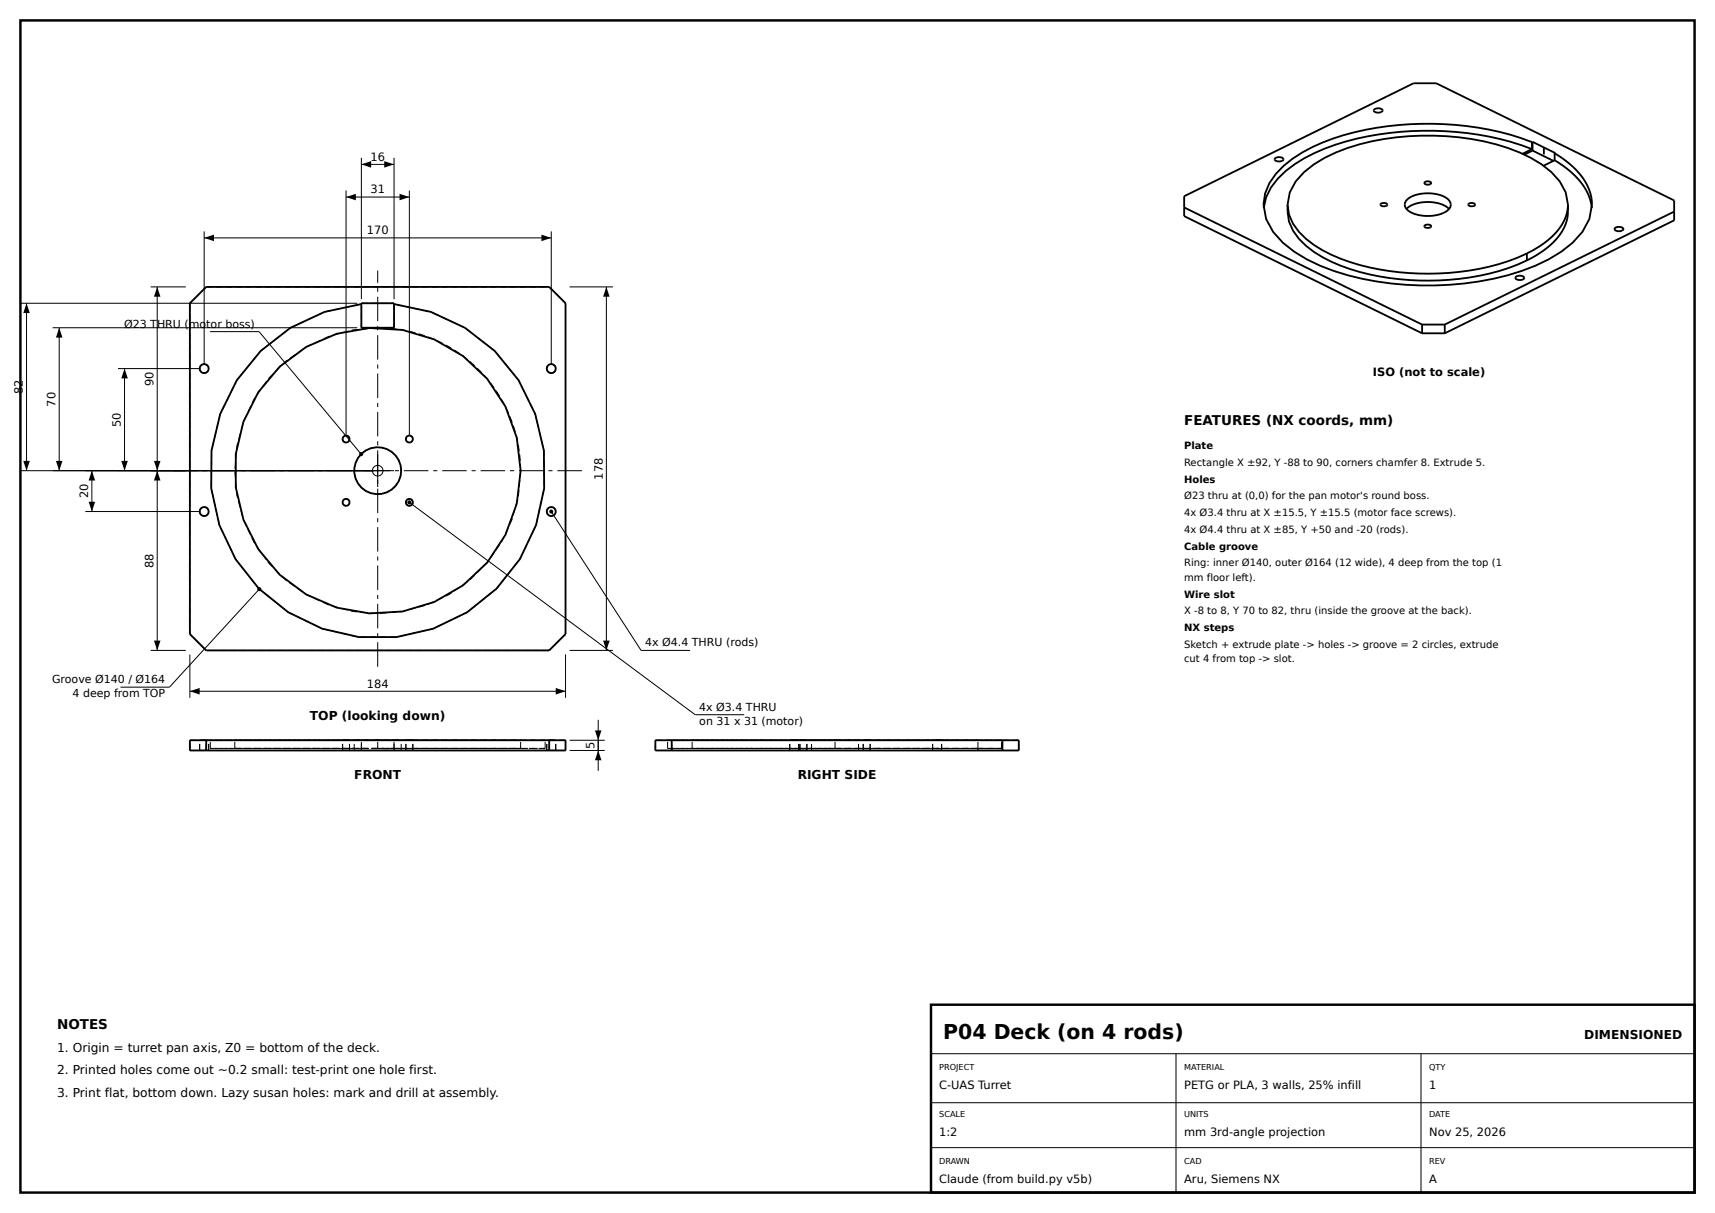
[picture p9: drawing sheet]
<svg xmlns="http://www.w3.org/2000/svg" width="420mm" height="297mm" viewBox="0 0 420 297" stroke-linecap="round" stroke-linejoin="round" font-family="sans-serif">
<g fill="none" stroke="#000" stroke-width=".24" stroke-dasharray="1.6 .8" stroke-linecap="butt">
<path d="M46.5 74.3l4-4.1M50.5 70.2h84M88.5 74.3h8M88.5 74.3v5.9M96.5 74.3v5.9M96.5 74.4l9 2 8.4 3.9 7.3 5.6 5.8 7.2 4.1 8.3 2.1 8.9 .1 9.3-2 9-4 8.3-5.7 7.2-7.2 5.8-8.3 4-9 2.1h-9.2l-9-2.1-8.3-4-7.2-5.8-5.7-7.2-4-8.3-2-9 .1-9.3 2.1-8.9 4.1-8.3 5.8-7.2 7.3-5.6 8.4-3.9 9-2M134.5 70.2l4 4.1M138.5 74.3v80.9M51.1 90.3a1.1 1.1 0 0 0-1.6-1.1 1.1 1.1 0 0 0-.2 1.9 1.1 1.1 0 0 0 1.8-.6v-.2M88.5 80.2h8M92.5 80.2a35 35 0 0 0-35 35.1 35 35 0 0 0 35 35 35 35 0 0 0 35-35.1M136.1 90.3a1.1 1.1 0 0 0-1.6-1.1 1.1 1.1 0 0 0-.2 1.9 1.1 1.1 0 0 0 1.8-.6v-.2"/>
<path d="M85.6 107.5a.85 .85 0 0 0-1.2-.7 .85 .85 0 0 0-.2 1.4 .85 .85 0 0 0 1.4-.5v-.2M98.3 115.2a5.8 5.8 0 0 0-8.3-5.1 5.8 5.8 0 0 0-1.1 9.7 5.8 5.8 0 0 0 9.2-3.2l.2-1.4M101.1 107.5a.85 .85 0 0 0-1.2-.7 .85 .85 0 0 0-.2 1.4 .85 .85 0 0 0 1.4-.5v-.2M127.5 115.2a35 35 0 0 0-35-35M51.1 125.2a1.1 1.1 0 0 0-1.6-1 1.1 1.1 0 0 0-.2 1.9 1.1 1.1 0 0 0 1.8-.6v-.3M85.6 123a.85 .85 0 0 0-1.2-.7 .85 .85 0 0 0-.2 1.4 .85 .85 0 0 0 1.4-.5v-.2M101.1 123a.85 .85 0 0 0-1.2-.7 .85 .85 0 0 0-.2 1.4 .85 .85 0 0 0 1.4-.5v-.2M136.1 125.2a1.1 1.1 0 0 0-1.6-1 1.1 1.1 0 0 0-.2 1.9 1.1 1.1 0 0 0 1.8-.6v-.3M46.5 155.2v-80.9M50.5 159.3l-4-4.1M134.5 159.3h-84M138.5 155.2l-4 4.1"/>
<path d="M46.5 183.8v-2.5M46.5 183.8h4M46.5 181.3h4M48.9 183.8h2.2M48.9 181.3h2.2M48.9 183.8v-2.5M50.5 183.8v-2.5M50.5 183.8h84M50.5 181.3h84M51.1 183.8h-2.2M51.1 181.3h-2.2M51.1 183.8v-2.5"/>
<path d="M51.5 181.3h37M51.5 183.3h37M51.5 183.3v-2M57.5 181.3h70M57.5 183.3h70M57.5 183.3v-2M83.9 183.8h1.7M83.9 181.3h1.7M83.9 183.8v-2.5M85.6 183.8h-1.7M85.6 181.3h-1.7M85.6 183.8v-2.5"/>
<path d="M86.8 183.8h11.5M86.8 181.3h11.5M86.8 183.8v-2.5M88.5 183.8h8M88.5 181.3h4M88.5 183.8v-2.5M88.5 183.8v-.5M88.5 183.3v-2M92.5 181.3h4M92.5 183.3v-2M92.5 183.3h-4M92.5 183.3h-35"/>
<path d="M96.5 181.3h37M96.5 183.8v-2.5M96.5 183.8v-.5M96.5 183.3v-2M96.5 183.3h-4M96.5 183.3h37M98.3 183.8h-11.5M98.3 181.3h-11.5M98.3 183.8v-2.5M99.4 183.8h1.7M99.4 181.3h1.7M99.4 183.8v-2.5"/>
<path d="M101.1 183.8h-1.7M101.1 181.3h-1.7M101.1 183.8v-2.5M127.5 181.3h-70M127.5 183.3h-35M127.5 183.3v-2M133.5 181.3h-82M133.5 183.3h-82M133.5 183.3v-2M133.9 183.8h2.2M133.9 181.3h2.2M133.9 183.8v-2.5"/>
<path d="M134.5 183.8v-2.5M134.5 183.8h4M134.5 181.3h4M136.1 183.8h-2.2M136.1 181.3h-2.2M136.1 183.8v-2.5M138.5 183.8v-2.5M160.5 183.8h4M160.5 181.3h4M160.5 183.8v-2.5M163.5 181.3h81.8M163.5 183.3h81.8"/>
<path d="M163.5 183.3v-2M164.5 183.8h81M164.5 181.3h81M164.5 183.8v-2.5M169.5 181.3h35M169.5 183.3h35M169.5 183.3v-2M193.4 183.8h1.1M193.4 181.3h1.1M193.4 183.8v-2.5M194.5 183.8h1.1M194.5 181.3h1.1"/>
<path d="M195.6 183.8h-2.2M195.6 181.3h-2.2M195.6 183.8v-2.5M195.9 183.8h.8M195.9 181.3h.8M195.9 183.8v-2.5M196.7 183.8h.9M196.7 181.3h.9M197.6 183.8h-1.7M197.6 181.3h-1.7M197.6 183.8v-2.5M198.8 183.8h5.7"/>
<path d="M198.8 181.3h5.7M198.8 183.8v-2.5M204.5 183.8h5.7M204.5 181.3h5.7M204.5 181.3h35M204.5 183.3h35M204.5 183.3v-2M210.2 183.8h-11.4M210.2 181.3h-11.4M210.2 183.8v-2.5M211.4 183.8h.8M211.4 181.3h.8"/>
<path d="M211.4 183.8v-2.5M212.2 183.8h.9M212.2 181.3h.9M213.1 183.8h-1.7M213.1 181.3h-1.7M213.1 183.8v-2.5M228.4 183.8h1.1M228.4 181.3h1.1M228.4 183.8v-2.5M229.5 183.8h1.1M229.5 181.3h1.1M230.6 183.8h-2.2"/>
<path d="M230.6 181.3h-2.2M230.6 183.8v-2.5M239.5 183.8v-.5M239.5 183.3h5.8M239.5 181.3h-70M239.5 183.3h-70M239.5 183.3v-2M245.3 181.3h-81.8M245.3 183.3v-2M245.3 183.3h-81.8M245.5 183.8v-2.5M245.5 183.8h4"/>
<path d="M245.5 181.3h4M245.5 183.8h-6M245.5 181.3h-.2M245.5 183.3v-2M249.5 183.8v-2.5"/>
</g>
<g fill="none" stroke="#000" stroke-width=".45">
<path d="M312.3 38.8l.6-.3a.96 .96 0 0 1 1.4 .6l-.4 .3-.6 .1a.79 .79 0 0 1-1.1-.7zM336.6 26.8l.8-.3 .9 .2a.52 .52 0 0 1 .1 .7 .52 .52 0 0 1-.6 .2h-.4a.64 .64 0 0 1-.8-.8zM375.2 34.8a74.5 74.5 0 0 0-51.4 .1 30.7 30.7 0 0 0-11.3 7.7 10.9 10.9 0 0 0-.7 14.2 29.8 29.8 0 0 0 14.9 9.5 76 76 0 0 0 45.9 0 36 36 0 0 0 12.5-6.9 12.2 12.2 0 0 0 4.7-10.5 16.1 16.1 0 0 0-8.1-10.7l-1-.7M375.2 36.5a74.7 74.7 0 0 0-50.8-.1 27.8 27.8 0 0 0-13.1 9.5l-1.2 2.4-.6 2.7M375.2 36.5l-2.3 1.1M375.2 34.8v1.7M375.3 36.9l5.1 2.5M375.3 36.9l-2 1M375.3 34.7l-.1 .1M375.3 34.7l2.8 1.4M375.3 34.7v2.2M378.1 36.1l2.8 1.4h-.2"/>
<path d="M378.1 36.1v1.7M380.7 39.2a18.3 18.3 0 0 1 8.8 10.1l.3 1.7M380.7 39.2l-2.7 1.4M380.7 37.5v1.7M290 50.8l58.3 28.7M315.3 50.1a12.7 12.7 0 0 1 6.5-9.9 48.8 48.8 0 0 1 23.2-6.9 61.9 61.9 0 0 1 27.1 4 23.8 23.8 0 0 1 9.9 7.1l1.4 2.7 .6 3M315.3 50.1a11.4 11.4 0 0 0 4.5 8.4 40.4 40.4 0 0 0 20.4 7.9 63.8 63.8 0 0 0 31.5-3.3l2.2-1M315.3 50.1a11 11 0 0 0 4.5 10.1 40.6 40.6 0 0 0 20.4 7.9 63.9 63.9 0 0 0 31.5-3.3l2.2-1M338.2 49.9l.8-.2a.47 .47 0 0 1 .5 0 .47 .47 0 0 1 .2 .5l-1 .3a.45 .45 0 0 1-.4-.1 .45 .45 0 0 1-.1-.5zM344.5 51.2a8.7 8.7 0 0 1 7.4-1.5 5.5 5.5 0 0 1 3 1.5M344.7 48.8a9.2 9.2 0 0 1 9.9 0 1.56 1.56 0 0 1 .5 2.1l-.5 .5a8.8 8.8 0 0 1-10.1-.2 1.58 1.58 0 0 1 .2-2.4zM348.9 55.2l.9-.2a.46 .46 0 0 1 .5 0 .46 .46 0 0 1 .1 .6l-.9 .2a.47 .47 0 0 1-.6-.6z"/>
<path d="M348.9 44.6a1.2 1.2 0 0 1 1.6 .1l-.2 .4-.8 .1a.47 .47 0 0 1-.6-.6zM359.7 49.9l.7-.2a.54 .54 0 0 1 .6 0 .54 .54 0 0 1 .2 .6l-.5 .2h-.6l-.5-.3zM384 50.1a12.3 12.3 0 0 1-5.9 9.5l-4.2 2.5M384 50.1a10.7 10.7 0 0 1-3.2 8.8l-2.7 2.4-4.2 2.5M395.5 55.8l1.1-.2a.64 .64 0 0 1 .9 .6l-.5 .3-.7 .1a.64 .64 0 0 1-.8-.8zM410 51.8l-56.2 27.7M50.5 70.2h84l4 4.1v80.9l-4 4.1h-84l-4-4.1v-80.9zM88.5 74.4l-9 2-8.4 3.9-7.3 5.6-5.8 7.2-4.1 8.3-2.1 8.9-.1 9.3 2 9 4 8.3 5.7 7.2 7.2 5.8 8.3 4 9 2.1h9.2l9-2.1 8.3-4 7.2-5.8 5.7-7.2 4-8.3 2-9-.1-9.3-2.1-8.9-4.1-8.3-5.8-7.2-7.3-5.6-8.4-3.9-9-2M88.5 74.3h8v5.9h-8zM348.3 79.5h5.5M348.3 79.5v2.1M353.8 79.5v2.1"/>
<path d="M371.2 67.8l.7-.3a.9 .9 0 0 1 1.3 .7l-.4 .3-.8 .1a.65 .65 0 0 1-.8-.8zM373.9 62.1v1.7M348.3 81.6l-58.3-28.7v-4.9l56.2-27.6h5.5l58.3 28.7v4.9l-56.2 27.6M348.3 81.6h5.5M46.5 181.3h92v2.5h-92zM50.5 181.3v2.5M134.5 181.3v2.5M160.5 181.3h89v2.5h-89zM164.5 181.3v2.5M245.5 181.3v2.5"/>
<circle cx="50" cy="90.2" r="1.1"/>
<circle cx="135" cy="90.2" r="1.1"/>
<circle cx="84.7" cy="107.5" r=".85"/>
<circle cx="92.5" cy="115.3" r="5.8"/>
<circle cx="92.5" cy="115.2" r="35"/>
<circle cx="100.2" cy="107.5" r=".85"/>
<circle cx="50" cy="125.2" r="1.1"/>
<circle cx="84.7" cy="123" r=".85"/>
<circle cx="100.2" cy="123" r=".85"/>
<circle cx="135" cy="125.2" r="1.1"/>
</g>
<g fill="none" stroke="#000" stroke-width=".24">
<path d="M88.5 38.6v34.6M96.5 38.6v34.6M50 56.6v32.6M50 58.2h85M84.7 46.6v59.9M84.7 48.3h15.5M88.5 40.2h8M100.2 46.6v59.9M135 56.6v32.6M4.9 74.3h82.6M6.5 74.3v40.9M36.9 70.2h8.6"/>
<path d="M38.5 70.2v89.1M139.5 70.2h10.6M148.5 70.2v89.1M12.9 80.2h74.6M14.5 80.2v35M28.9 90.3h20.1M30.5 90.3v24.9M51.5 81.2h12l24.9 30M4.9 115.2h91.6M22.5 115.2v10M92.5 111.3v7.9M20.9 125.2h28.1"/>
<path d="M100.2 123l70 52h12M135 125.2l22 34.1h12M36.9 159.3h8.6M63.5 144.3l-22 24h-12M139.5 159.3h10.6M46.5 160.3v10.6M46.5 169.3h92M138.5 160.3v10.6M146.5 176.2v12.5M139.5 183.8h8.6M139.5 181.3h8.6M228 258h187"/>
<path d="M288 258v34M348 258v34M228 270h187M228 281h187"/>
<circle cx="92.5" cy="115.3" r="1.3"/>
</g>
<path d="M42.5 115.2h100M92.5 163.3v-97" fill="none" stroke="#000" stroke-width=".24" stroke-dasharray="6 1.2 1 1.2" stroke-linecap="butt"/>
<g fill="#000">
<path d="M50 58.2l2.4-.7v1.6zM84.7 48.3l2.4-.8v1.5zM88.5 40.2l2.4-.7v1.6zM94.1 39.5l2.4 .7-2.4 .9zM97.9 47.5l2.3 .8-2.3 .7zM132.6 57.5l2.4 .7-2.4 .9zM6.5 74.3l.8 2.4h-1.6zM38.5 70.2l.8 2.5h-1.6zM148.5 70.2l.8 2.5h-1.6zM14.5 80.2l.8 2.5h-1.6zM30.5 90.3l.8 2.3h-1.6zM5.7 112.9h1.6l-.8 2.3z"/>
<path d="M13.7 112.9h1.6l-.8 2.3zM22.5 115.2l.8 2.4h-1.6zM29.7 112.9h1.6l-.8 2.3zM37.7 112.9h1.6l-.8 2.3zM38.5 115.2l.8 2.4h-1.6zM21.7 122.8h1.6l-.8 2.4zM37.7 156.8h1.6l-.8 2.5zM147.7 156.8h1.6l-.8 2.5zM46.5 169.3l2.4-.9v1.6zM136.1 168.4l2.4 .9-2.4 .7zM146.5 183.8l.8 2.3h-1.6zM145.7 178.9h1.6l-.8 2.4z"/>
<circle cx="88.4" cy="111.2" r=".5"/>
<circle cx="100.2" cy="123" r=".5"/>
<circle cx="135" cy="125.2" r=".5"/>
<circle cx="63.5" cy="144.3" r=".5"/>
</g>
<path d="M5 5h410v287h-410zM228 246h187v46h-187z" fill="none" stroke="#000" stroke-width=".6"/>
<text font-size="5" x="231" y="254.5">P04 Deck (on 4 rods)</text>
<g font-size="3.3">
<text x="290" y="104">FEATURES (NX coords, mm)</text>
<text x="14" y="252">NOTES</text>
</g>
<g font-size="3">
<text x="75.9" y="176.3">TOP (looking down)</text>
<text x="86.8" y="190.7">FRONT</text>
<text x="195.3" y="190.7">RIGHT SIDE</text>
<text x="14" y="257.5">1. Origin = turret pan axis, Z0 = bottom of the deck.</text>
<text x="388" y="254.5">DIMENSIONED</text>
<text x="14" y="263">2. Printed holes come out ~0.2 small: test-print one hole first.</text>
<text x="14" y="268.5">3. Print flat, bottom down. Lazy susan holes: mark and drill at assembly.</text>
</g>
<g font-size="2.8">
<text x="90.7" y="39.3">16</text>
<text x="90.7" y="47.4">31</text>
<text x="89.8" y="57.3">170</text>
<text x="37.6" y="94.5" transform="rotate(-90 37.6 94.5)">90</text>
<text x="336.2" y="92">ISO (not to scale)</text>
<text x="5.6" y="96.5" transform="rotate(-90 5.6 96.5)">82</text>
<text x="13.6" y="99.5" transform="rotate(-90 13.6 99.5)">70</text>
<text x="29.6" y="104.5" transform="rotate(-90 29.6 104.5)">50</text>
<text x="147.6" y="117.4" transform="rotate(-90 147.6 117.4)">178</text>
<text x="21.6" y="122" transform="rotate(-90 21.6 122)">20</text>
<text x="37.6" y="139" transform="rotate(-90 37.6 139)">88</text>
<text x="89.8" y="168.4">184</text>
<text x="145.6" y="183.4" transform="rotate(-90 145.6 183.4)">5</text>
<text x="230" y="266.6">C-UAS Turret</text>
<text x="290" y="266.6">PETG or PLA, 3 walls, 25% infill</text>
<text x="350" y="266.6">1</text>
<text x="230" y="278.1">1:2</text>
<text x="290" y="278.1">mm 3rd-angle projection</text>
<text x="350" y="278.1">Nov 25, 2026</text>
<text x="230" y="289.6">Claude (from build.py v5b)</text>
<text x="290" y="289.6">Aru, Siemens NX</text>
<text x="350" y="289.6">A</text>
</g>
<g font-size="2.7">
<text x="30.4" y="80.2">Ø23 THRU (motor boss)</text>
<text x="158" y="158.2">4x Ø4.4 THRU (rods)</text>
<text x="12.8" y="167.2">Groove Ø140 / Ø164</text>
<text x="17.8" y="170.6">4 deep from TOP</text>
<text x="171.3" y="174">4x Ø3.4 THRU</text>
<text x="171.3" y="177.4">on 31 x 31 (motor)</text>
</g>
<g font-size="2.5">
<text x="290" y="110">Plate</text>
<text x="290" y="114.1">Rectangle X ±92, Y -88 to 90, corners chamfer 8. Extrude 5.</text>
<text x="290" y="118.2">Holes</text>
<text x="290" y="122.3">Ø23 thru at (0,0) for the pan motor's round boss.</text>
<text x="290" y="126.4">4x Ø3.4 thru at X ±15.5, Y ±15.5 (motor face screws).</text>
<text x="290" y="130.5">4x Ø4.4 thru at X ±85, Y +50 and -20 (rods).</text>
<text x="290" y="134.6">Cable groove</text>
<text x="290" y="138.7">Ring: inner Ø140, outer Ø164 (12 wide), 4 deep from the top (1</text>
<text x="290" y="142.2">mm floor left).</text>
<text x="290" y="146.3">Wire slot</text>
<text x="290" y="150.4">X -8 to 8, Y 70 to 82, thru (inside the groove at the back).</text>
<text x="290" y="154.5">NX steps</text>
<text x="290" y="158.6">Sketch + extrude plate -&gt; holes -&gt; groove = 2 circles, extrude</text>
<text x="290" y="162.1">cut 4 from top -&gt; slot.</text>
</g>
<g font-size="2">
<text x="230" y="262">PROJECT</text>
<text x="290" y="262">MATERIAL</text>
<text x="350" y="262">QTY</text>
<text x="230" y="273.5">SCALE</text>
<text x="290" y="273.5">UNITS</text>
<text x="350" y="273.5">DATE</text>
<text x="230" y="285">DRAWN</text>
<text x="290" y="285">CAD</text>
<text x="350" y="285">REV</text>
</g>
</svg>
